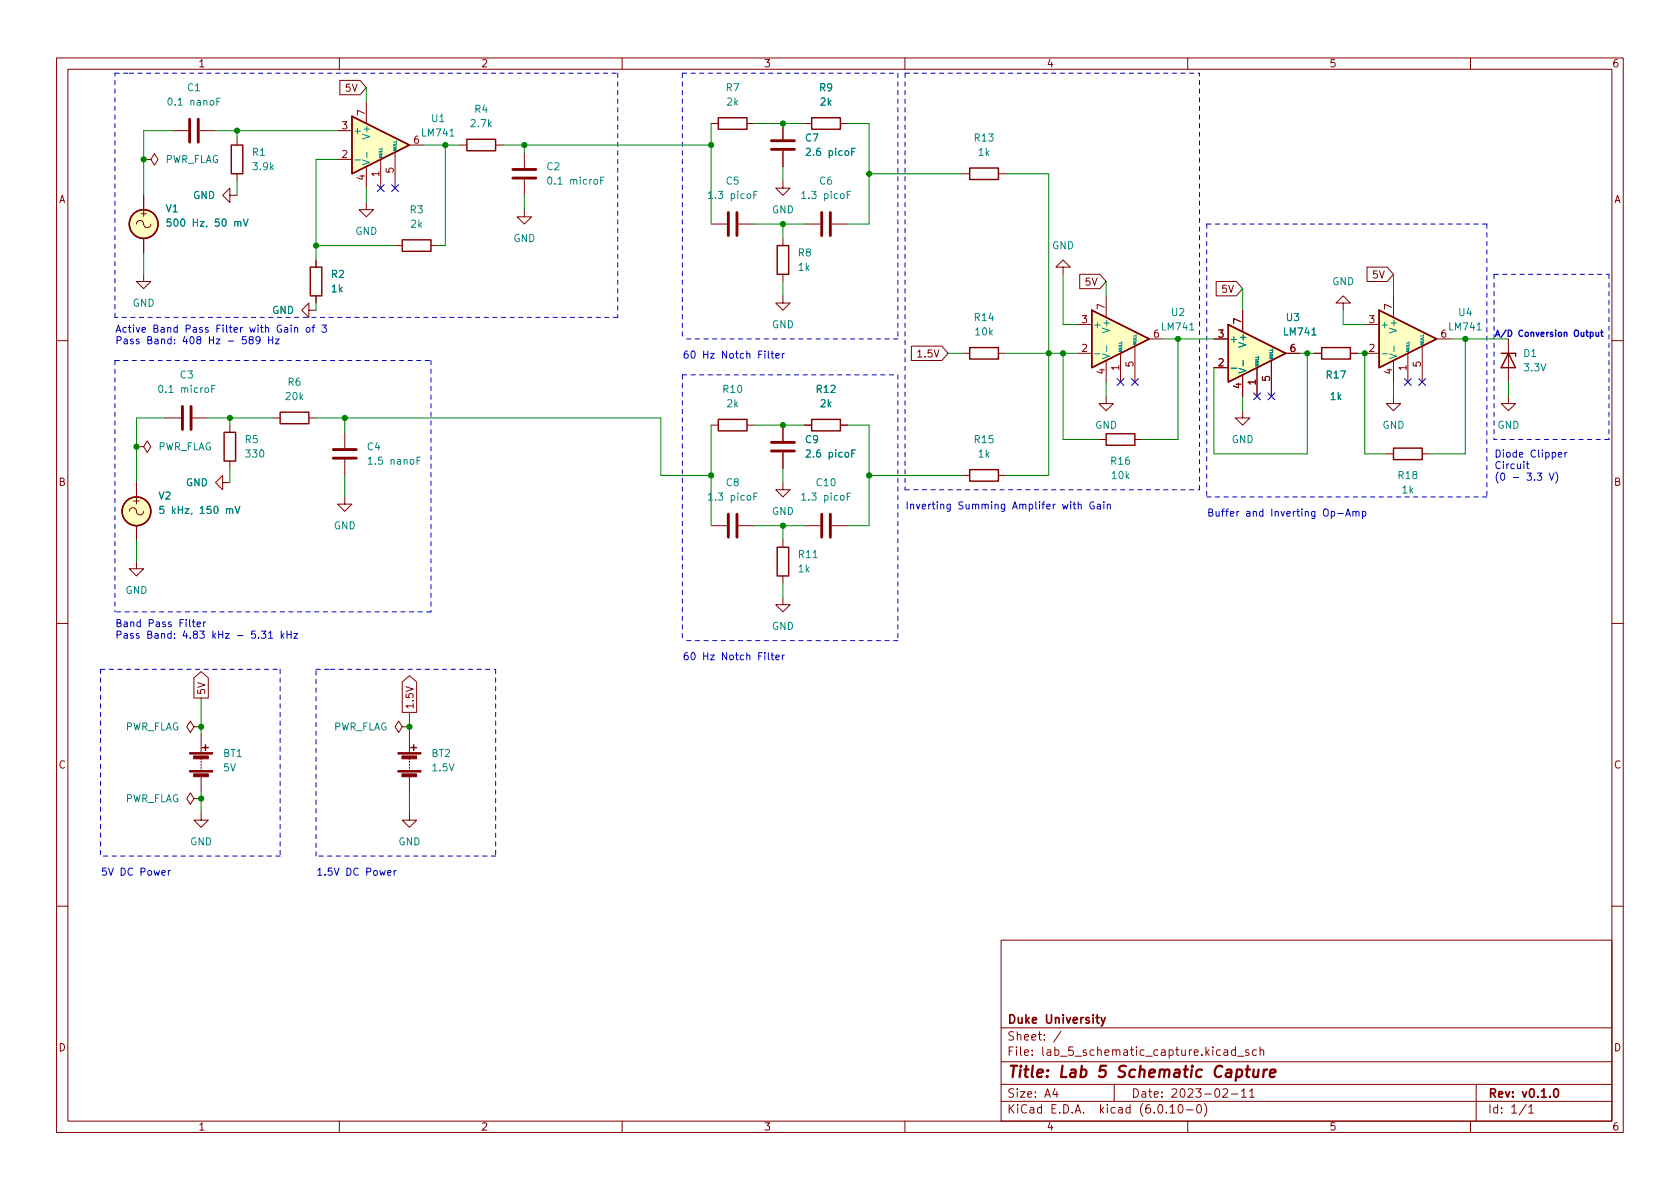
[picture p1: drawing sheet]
<svg xmlns="http://www.w3.org/2000/svg" width="297mm" height="210mm" viewBox="0 0 297 210" stroke-linecap="round" stroke-linejoin="round" font-family="sans-serif">
<g fill="none" stroke="#840000" stroke-width=".18">
<path d="M10 10.2h277v190.1h-277zM12 12.2h273v186.1h-273zM60 10.2v2M60.1 14.2h3.6l1.1 1.3-1.1 1.3h-3.6zM64.8 18v3.8M110 10.2v2M160 10.2v2M210 10.2v2M260 10.2v2M24.1 39.6a.67 .67 0 0 1 .8-.6 .67 .67 0 0 1 .5 .8 .64 .64 0 0 0 .7 .4 .64 .64 0 0 0 .6-.6M25.4 28.2h1.3l.6-1 .6 1-.6 1-.6-1M25.4 28.2h.1"/>
<path d="M25.4 34.5v2.6M30.5 23.1h2.8M35.3 23.1h2.8M40.6 34.5v-1.2l-1.2 1.2 1.2 1.3v-1.3h1.3M41.9 24.4v1.2M41.9 30.7v1.3M59.7 23.1h2.5M59.7 28.2h2.5M64.8 35.8v1.3h1.2l-1.2 1.2-1.3-1.2h1.3M64.8 29.5v3.8M67.3 28.2v5.1M69.8 26.9v6.4"/>
<path d="M72.4 25.6h2.5M81.3 25.6h1.2M87.6 25.6h1.3M92.7 37.1v1.2h1.3l-1.3 1.3-1.3-1.3h1.3M92.7 26.9v2.8M92.7 31.7v2.8M125.7 21.8h1.3M125.7 39.6h2.8M130.6 39.6h2.7M132.1 21.8h1.2M138.4 32v1.3h1.3l-1.3 1.2-1.2-1.2h1.2M138.4 21.8v2.8"/>
<path d="M138.4 26.7v2.8M142.2 21.8h1.3M142.2 39.6h2.8M147.1 39.6h2.8M148.6 21.8h1.3M170.2 30.7h1.2M176.5 30.7h1.3M25.4 48.5v1.3h1.3l-1.3 1.2-1.3-1.2h1.3M25.4 42.2v2.5M54.6 54.9v-1.3l-1.3 1.3 1.3 1.2v-1.2h1.3M55.9 46v1.2M55.9 52.3v1.3"/>
<path d="M69.8 43.4h1.3M76.2 43.4h1.3M138.4 52.3v1.3h1.3l-1.3 1.3-1.2-1.3h1.2M138.4 42.2v1.2M138.4 48.5v1.3M188 47.2h1.2l-1.2-1.2-1.3 1.2h1.3v1.3M190.5 57.4h2.5M190.9 48.5h3.6l1.1 1.3-1.1 1.2h-3.6zM195.6 52.3v3.8M203.2 59.9h2.5M214.6 59.9h2.6M215 49.8h3.6l1.1 1.2-1.1 1.3h-3.6z"/>
<path d="M219.7 54.9v3.8M237.5 53.6h1.3l-1.3-1.3-1.3 1.3h1.3v1.3M241.3 57.4h2.5M241.7 47.2h3.6l1.1 1.3-1.1 1.3h-3.6zM246.4 52.3v3.8M254 59.9h2.5M266.7 59.9v7.7M10 60.2h2M24.1 79h1.3l.6-1 .7 1-.7 1-.6-1M24.1 79h.1M29.2 73.9h2.8M34 73.9h2.8"/>
<path d="M40.6 75.2v1.2M48.3 73.9h1.2M54.6 73.9h1.3M61 76.4v2.8M125.7 75.2h1.3M132.1 75.2h1.2M138.4 75.2v2.8M142.2 75.2h1.3M148.6 75.2h1.3M161.1 61.2h5.4l1.1 1.3-1.1 1.2h-5.4zM170.2 62.5h1.2M176.5 62.5h1.3"/>
<path d="M190.5 62.5h2.5M194.3 77.7h1.3M195.6 70.1v1.3h1.2l-1.2 1.2-1.3-1.2h1.3M195.6 63.7v3.9M198.1 62.5v5.1M200.7 77.7h1.2M200.7 61.2v6.4M214.6 65h2.6M219.7 72.6v1.3h1.3l-1.3 1.3-1.3-1.3h1.3M219.7 66.3v3.8M222.2 65v5.1M224.8 63.7v6.4"/>
<path d="M227.3 62.5h2.6M232.4 62.5h1.3M238.8 62.5h1.2M241.3 62.5h2.5M246.4 70.1v1.3h1.2l-1.2 1.2-1.3-1.2h1.3M246.4 63.7v3.9M248.9 62.5v5.1M251.5 61.2v6.4M266.7 70.1v1.3h1.3l-1.3 1.2-1.3-1.2h1.3M285 60.2h2M22.9 90.4a.67 .67 0 0 1 .7-.6 .67 .67 0 0 1 .6 .8 .63 .63 0 0 0 .7 .4 .63 .63 0 0 0 .5-.6M24.1 99.3v1.3h1.3l-1.3 1.2-1.2-1.2h1.2"/>
<path d="M24.1 85.3v2.6M24.1 93v2.5M39.4 85.3v-1.2l-1.3 1.2 1.3 1.3v-1.3h1.2M40.6 81.5v1.3M61 87.9v1.2h1.2l-1.2 1.3-1.3-1.3h1.3M61 81.3v2.8M125.7 93h2.8M130.6 93h2.7M138.4 85.3v1.3h1.3l-1.3 1.3-1.2-1.3h1.2M138.4 80v2.8M138.4 95.5v1.3M142.2 93h2.8"/>
<path d="M147.1 93h2.8M170.2 84.1h1.2M176.5 84.1h1.3M245.1 80.3h1.3M251.5 80.3h1.2M10 110.2h2M34.3 119.9l1.3-1.1 1.2 1.1v3.5h-2.5zM138.4 105.7v1.2h1.3l-1.3 1.3-1.2-1.3h1.2M138.4 101.8v1.3M285 110.2h2M34.3 128.5l-.6-1-.7 1 .7 1 .6-1h1.3M35.6 128.5h.1"/>
<path d="M35.6 129.8v3.3M35.6 134.1v.3M35.6 134.6v.3M35.6 135.1v.3M35.6 135.6v.3M35.6 136.1v.3M35.6 137.4v2.5M71.1 120.6l1.3-1.1 1.3 1.1v5.4h-2.6zM71.1 128.5l-.6-1-.7 1 .7 1 .6-1h1.3M72.4 128.5h.1M72.4 129.8v3.3M72.4 134.1v.3"/>
<path d="M72.4 134.6v.3M72.4 135.1v.3M72.4 135.6v.3M72.4 136.1v.3M72.4 137.4v2.5M34.3 141.2l-.6-1-.7 1 .7 1 .6-1h1.3M35.6 141.2h.1M35.6 143.8v1.2h1.2l-1.2 1.3-1.3-1.3h1.3M72.4 143.8v1.2h1.3l-1.3 1.3-1.3-1.3h1.3M10 160.2h2M177 166.3h108v32h-108zM285 160.2h2"/>
<path d="M60 198.3v2M110 198.3v2M160 198.3v2M177 194.8h108M177 191.8h108M177 187.8h108M177 181.8h108M186.5 192.5l-.4 1h1M186.9 193v1M187.6 182.4l-1.3 1.9M197 191.8v3M206.9 195.8l.4-.5v1.5"/>
<path d="M206.9 196.8h.8M208.5 195.4l.1-.1a.81 .81 0 0 1 .6 .7 .81 .81 0 0 1-.3 .8h-.1a.81 .81 0 0 1-.6-.6 .81 .81 0 0 1 .3-.8zM209.8 196.3h1.1M210 198.3v2M211.8 195.4l.1-.1a.81 .81 0 0 1 .6 .7 .81 .81 0 0 1-.3 .8h-.1a.81 .81 0 0 1-.6-.6 .81 .81 0 0 1 .3-.8zM212.9 195.1a1.72 1.72 0 0 1 0 2.3M216.2 192.7l.6-.2 .2 .2 .1 .3-1 1h1M216.4 185.7h.6l.1 .9M217.1 186l-.5 .1a.29 .29 0 0 0-.2 .2 .29 .29 0 0 0 .2 .3h.5M217.7 193.5h1.2M218.4 185.7l-.4-.1-.3 .3v.4l.2 .3h.5M218.4 185.1v1.5"/>
<path d="M218.8 186.8h1.1M219.5 193l.4-.5v1.5M219.5 194h.9M220.8 185.7l-.4-.1-.2 .2 .1 .3 .5 .1v.4h-.6M220.9 193l.5-.5v1.5M220.9 194h.9M222.1 185.7l-.4-.1-.3 .3v.4l.2 .3h.5M222.8 185.8l.2-.2 .4 .1v.9M222.8 185.1v1.5M260 198.3v2M261 191.8v6.5M269.9 195.3l-1.3 1.9"/>
<path d="M270.3 195.8l.4-.5v1.5M270.3 196.8h.9"/>
</g>
<path d="M194.7 179.9l.4 1M195.4 179.9l-.5 1.4-.2 .1M274.9 192.6l.2-.1a.81 .81 0 0 1 .5 .7 .81 .81 0 0 1-.3 .8h-.1a.82 .82 0 0 1-.6-.6 .82 .82 0 0 1 .3-.8z" fill="none" stroke="#840000" stroke-width=".3"/>
<path d="M220.3 189.1h.7M220.6 188.5l-.2 1.7 .1 .2 .3 .1M221.7 189.1l-.1 1.3a.57 .57 0 0 0 .8-.1M222.5 189.1l-.1 1.4M223.5 189.1l-.2 1.4M224.1 189.1l-.4 .1-.3 .3M224.5 189.8l1-.2v-.4l-.2-.1-.6 .1-.2 1 .3 .3 .5-.1" fill="none" stroke="#840000" stroke-width=".4"/>
<g fill="none" stroke="#840000" stroke-width=".25">
<path d="M40.9 25.6h2v5.1h-2zM62.2 20.6l10.2 5-10.2 5.1zM82.5 24.6h5.1v2.1h-5.1zM127 20.8h5.1v2.1h-5.1zM143.5 20.8h5.1v2.1h-5.1zM171.4 29.7h5.1v2h-5.1zM54.9 47.2h2v5.1h-2zM71.1 42.4h5.1v2h-5.1zM137.4 43.4h2v5.1h-2zM193 54.9l10.2 5-10.2 5.1zM217.2 57.4l10.1 5.1-10.1 5.1zM243.8 54.9l10.2 5-10.2 5.1z"/>
<path d="M39.6 76.4h2.1v5.1h-2.1zM49.5 72.9h5.1v2h-5.1zM127 74.2h5.1v2h-5.1zM143.5 74.2h5.1v2h-5.1zM171.4 61.5h5.1v2h-5.1zM195.6 76.7h5.1v2h-5.1zM233.7 61.5h5.1v2h-5.1zM246.4 79.2h5.1v2.1h-5.1zM265.4 62.5h2.6v.5M266.7 62.5l1.3 2.5h-2.6zM137.4 96.8h2v5h-2zM171.4 83.1h5.1v2h-5.1z"/>
<path d="M35.8 132.2h1M36.3 131.7v1M72.6 132.2h1.1M73.2 131.7v1"/>
<circle cx="25.4" cy="39.6" r="2.54"/>
<circle cx="24.1" cy="90.4" r="2.54"/>
</g>
<g fill="none" stroke="#840000" stroke-width=".51">
<path d="M33.5 21.1v4M35.1 21.1v4M90.7 31.5h4M90.7 30h4M128.8 37.6v4.1M130.3 37.6v4.1M136.4 24.9h4.1M136.4 26.4h4.1M145.3 37.6v4.1M146.8 37.6v4.1M32.3 71.9v4M33.8 71.9v4"/>
<path d="M58.9 79.5h4.1M136.4 78.2h4.1M136.4 79.8h4.1M58.9 81h4.1M128.8 90.9v4.1M130.3 90.9v4.1M145.3 90.9v4.1M146.8 90.9v4.1"/>
</g>
<g fill="none" stroke="#008484" stroke-width=".18">
<path d="M38.3 17.9h.5M38.9 17.3h-.6v1.3M30.2 38.7h-.6l-.1 .6 .2-.1 .4 .1 .2 .2-.1 .4-.2 .1-.5-.1M43 38.7l.4 1.3 .5-1.3M62.7 28.3h1M64.1 28.3l1.2 .4-1.2 .4M64.9 26.9v1M106.2 31.9h.4M106.8 31.3h-.6v1.3M125.2 34.2l.4-.4v1.3M125.2 35.1h.8M133.3 34.4h.4"/>
<path d="M133.9 33.8h-.6v1.3M141.8 34.2l.3-.4v1.3M141.8 35.1h.7M149.8 34.4h.4M150.4 33.8h-.6v1.3M150.6 26.8h.4M151.2 26.2h-.6v1.3M37.4 68.7h.5M38 68.1h-.6v1.3M151.2 79.6h-.6v1.2M193.5 62.6h1M194.9 62.6l1.3 .4-1.3 .4"/>
<path d="M195.7 61.2v1M217.7 65.1h.9M219.8 63.7v1M244.3 62.6h1M245.7 62.6l1.3 .4-1.3 .4M246.5 61.2v1M28.9 89.5h-.6v.6l.1-.1 .5 .1 .1 .2-.1 .4-.2 .1-.4-.1M41.6 89.5l.4 1.3 .4-1.3M65.1 81.2l.4-.4v1.3M65.1 82.1h.7M73.7 81.4h.5M74.3 80.8h-.6v1.3"/>
<path d="M125.2 87.5l.4-.3v1.3M125.2 88.5h.8M133.3 87.8h.4M133.9 87.2h-.6v1.3M141.8 87.5l.3-.3v1.3M141.8 88.5h.7M149.8 87.8h.4M150.4 87.2h-.6v1.3M150.6 80.2h.4"/>
</g>
<g fill="#ffffc2" stroke="#ffffc2" stroke-width=".18">
<path d="M217.2 57.4l10.1 5.1-10.1 5.1z"/>
<path d="M243.8 54.9l10.2 5-10.2 5.1z"/>
<path d="M62.2 20.6l10.2 5-10.2 5.1z"/>
<path d="M193 54.9l10.2 5-10.2 5.1z"/>
<circle cx="25.4" cy="39.6" r="2.54"/>
<circle cx="24.1" cy="90.4" r="2.54"/>
</g>
<g fill="#840000" stroke="#840000" stroke-width=".18">
<path d="M33.5 136.3h4.1v.2h-4.1z"/>
<path d="M33.5 133.1h4.1v.2h-4.1z"/>
<path d="M34.2 136.8h2.6v.6h-2.6z"/>
<path d="M34.2 133.7h2.6v.5h-2.6z"/>
<path d="M70.4 136.3h4v.2h-4z"/>
<path d="M70.4 133.1h4v.2h-4z"/>
<path d="M71.1 136.8h2.6v.6h-2.6z"/>
<path d="M71.1 133.7h2.6v.5h-2.6z"/>
</g>
<g fill="none" stroke="#0000c2" stroke-width=".18">
<path d="M43.5 59.5h-.6l-.1 .6 .2-.1 .4 .1 .2 .2-.1 .4-.2 .1-.5-.1M47.5 59.5v1.3M48.2 59.5v1.3M48.7 60h.7l-.7 .8h.7M50.3 58h.5l.1 .8M50.9 58.2l-.4 .1-.2 .2 .2 .3 .4-.1M51.5 57.5v.1M51.5 57.9v.9M52.1 58l.2-.1 .3 .1v.8M52.1 57.9v.9M54.3 58l.3-.1 .2 .2v.4l-.2 .3-.3-.1-.2-.2zM55.2 57.9h.5"/>
<path d="M55.7 57.5l-.3 .2v1.1M56.9 57.5h.8l-.4 .5 .3 .1v.5l-.1 .2-.6-.2M44.3 60.1l-.3-.3 .1-.2 .2-.1 .3 .1 .2 .2-.1 .2-.5 .1-.2 .2v.3l.3 .2h.2l.3-.2v-.3l-.3-.2M46 60.1l-.3 .2h-.2l-.2-.2 .1-.5 .3-.1 .2 .1a.84 .84 0 0 1-.3 1.2h-.2M47.5 60.1h.7M135.8 62.1v1.1l.2 .1M136.3 62.5h.5M136.5 62.1v1.1l.3 .1M137.2 62.9l.6-.1-.1-.2-.3-.1-.2 .2v.6h.5M138.3 62.5v.8M138.7 62.5l-.4 .2M276.7 80v.8"/>
<path d="M277.1 80l-.4 .2M189.7 89.2h.5M189.9 88.7v1.1l.3 .2M190.6 89.3l.2-.1h.3l.1 .8M190.6 88.7v1.3M193.4 88.8a.59 .59 0 0 0-.7 .6 .59 .59 0 0 0 .7 .5l.1-.4h-.3M194 89.2h.5l.1 .8M194.6 89.5h-.5l-.1 .2 .1 .3 .5-.1M195.2 88.7v.2M195.2 89.2v.8M195.8 89.3l.2-.1h.3v.8M195.8 89.2v.8"/>
<path d="M236.5 90.8h1M237.9 91.3l.5-1.3 .4 1.3M238.1 90.9h.6M239.2 90.6l.2-.2 .3 .1v.8M239.2 90.4v.9M239.7 90.6l.2-.2 .3 .1 .1 .8M240.9 90.5l.4-.1 .2 .3-.1 .5h-.5M240.9 90.4v1.3M269.9 82h.4M270 81.6v1.1l.3 .2M271.8 83.7h.8l-.4 .4 .3 .2v.5l-.2 .1-.5-.1M273.9 83.7l.4 1.2 .5-1.2"/>
<path d="M275.1 83.5a1.46 1.46 0 0 1 0 1.9M275.5 80.4l.6-.1v-.2l-.4-.1-.2 .2 .1 .6h.5M34 110h.5M34.2 109.6v1l.3 .2M34.9 110.4l.6-.1-.1-.3h-.4l-.1 .2v.6h.5M36 110v.8M36.4 110l-.4 .2M46.2 111.6h.8l-.4 .5 .3 .1v.5l-.1 .2-.6-.2M47.5 112l.4-.4v1.3M47.5 112.9h.7M49.7 111.6v1.3M49.8 112.4l.4 .5"/>
<path d="M50.2 112l-.5 .5M50.8 111.6v1.3M50.8 112.2h.7M51.5 111.6v1.3M52 112h.6l-.6 .9h.6M135.8 115.4v1.1l.2 .2M136.3 115.8h.5M136.5 115.4v1.1l.3 .2M137.2 116.3l.6-.2-.1-.2-.3-.1-.2 .2v.6h.5M138.3 115.8v.9M138.7 115.8l-.4 .3M28.6 154.4l.6-.2v-.2l-.4-.1-.2 .2 .1 .6h.5"/>
<path d="M29.8 153.9v.9M30.1 153.9l-.3 .3M68.5 154.4l.6-.2v-.2l-.4-.1-.2 .2 .1 .6h.5M69.7 153.9v.9M70 153.9l-.3 .3"/>
</g>
<path d="M281.2 58.8h.3l.2 .2-.1 .4h-.4M282.2 58.8v.6h.4M282.6 58.8v.7M283 58.8h.4M283.2 58.4v.9l.2 .2" fill="none" stroke="#0000c2" stroke-width=".23"/>
<g fill="none" stroke="#0000c2" stroke-width=".18" stroke-dasharray=".8 .8">
<path d="M20.3 12.9h2.6M22.9 12.9h86.3M109.2 12.9v43.2M120.6 12.9v47M120.6 12.9h38.1M158.7 12.9v47M160 12.9v73.7M160 12.9h52.1M213.4 39.6h49.5M213.4 39.6v48.3M262.9 39.6v48.3M20.3 56.1v-43.2"/>
<path d="M109.2 56.1h-88.9M158.7 59.9h-38.1M264.2 48.5v29.2M264.2 48.5h20.3M284.5 48.5v29.2M20.3 63.7h55.9M20.3 63.7v44.5M76.2 63.7v44.5M120.6 66.3h38.1M120.6 66.3v47M158.7 66.3v47M284.5 77.7h-20.3"/>
<path d="M160 86.6h52.1M212.1 86.6v-73.7M262.9 87.9h-49.5M17.8 118.4v33M17.8 118.4h31.7M49.5 118.4v33M55.9 118.4h2.5M58.4 118.4h29.2M76.2 108.2h-55.9M87.6 118.4v33M158.7 113.3h-38.1M49.5 151.4h-31.7"/>
<path d="M55.9 151.4v-33M87.6 151.4h-31.7"/>
</g>
<g fill="none" stroke="#008400" stroke-width=".18">
<path d="M64.8 15.5v2.5M30.5 23.1h-5.1v11.4M38.1 23.1h21.6M41.9 23.1v1.3M41.9 32v2.5M59.7 28.2h-3.8v17.8M64.8 33.3v2.5M74.9 25.6h6.4M78.7 25.6v17.8h-1.2M88.9 25.6h36.8M92.7 25.6v1.3M92.7 34.5v2.6"/>
<path d="M125.7 21.8v17.8M133.3 21.8h8.9M133.3 39.6h8.9M138.4 29.5v2.5M138.4 39.6v2.6M149.9 21.8h3.8v17.8h-3.8M153.7 30.7h16.5M177.8 30.7h7.6v53.4h-7.6M25.4 44.7v3.8M55.9 53.6v1.3M55.9 43.4h13.9M138.4 49.8v2.5"/>
<path d="M188 48.5v8.9h2.5M195.6 49.8v2.5M205.7 59.9h8.9M208.3 59.9v17.8h-6.4M219.7 51v3.9M237.5 54.9v2.5h3.8M246.4 48.5v3.8M256.5 59.9h10.2M259.1 59.9v20.4h-6.4M29.2 73.9h-5.1v11.4M36.8 73.9h11.5M40.6 73.9v1.3"/>
<path d="M55.9 73.9h60.9v10.2h8.9M61 73.9v2.5M125.7 75.2v17.8M133.3 75.2h8.9M149.9 75.2h3.8v17.8h-3.8M167.6 62.5h2.6M177.8 62.5h12.7M188 62.5v15.2h6.3M195.6 67.6v2.5M219.7 70.1v2.5M229.9 62.5h2.5M231.1 62.5v17.8h-16.5v-15.3"/>
<path d="M240 62.5h1.3v17.8h3.8M246.4 67.6v2.5M266.7 67.6v2.5M24.1 95.5v3.8M40.6 82.8v2.5M61 84.1v3.8M133.3 93h8.9M138.4 82.8v2.5M138.4 93v2.5M153.7 84.1h16.5M138.4 103.1v2.6M35.6 123.4v6.4"/>
<path d="M35.6 139.9v3.9M72.4 126v3.8M72.4 139.9v3.9"/>
</g>
<g fill="none" stroke="#000084" stroke-width=".18">
<path d="M66.7 32.7l1.2 1.2M67.9 32.7l-1.2 1.2M69.2 32.7l1.3 1.2M70.5 32.7l-1.3 1.2M197.5 66.9l1.2 1.3M198.7 66.9l-1.2 1.3M200.1 66.9l1.2 1.3M201.3 66.9l-1.2 1.3M221.6 69.5l1.3 1.2M222.9 69.5l-1.3 1.2M224.2 69.5l1.2 1.2M225.4 69.5l-1.2 1.2"/>
<path d="M248.3 66.9l1.2 1.3M249.5 66.9l-1.2 1.3M250.9 66.9l1.2 1.3M252.1 66.9l-1.2 1.3"/>
</g>
<g fill="#008400" stroke="#008400" stroke-width=".18">
<circle cx="241.3" cy="62.5" r=".46"/>
<circle cx="208.3" cy="59.9" r=".46"/>
<circle cx="231.1" cy="62.5" r=".46"/>
<circle cx="259.1" cy="59.9" r=".46"/>
<circle cx="78.7" cy="25.6" r=".46"/>
<circle cx="92.7" cy="25.6" r=".46"/>
<circle cx="125.7" cy="25.6" r=".46"/>
<circle cx="55.9" cy="43.4" r=".46"/>
<circle cx="25.4" cy="28.2" r=".46"/>
<circle cx="41.9" cy="23.1" r=".46"/>
<circle cx="40.6" cy="73.9" r=".46"/>
<circle cx="24.1" cy="79" r=".46"/>
<circle cx="153.7" cy="30.7" r=".46"/>
<circle cx="188" cy="62.5" r=".46"/>
<circle cx="61" cy="73.9" r=".46"/>
<circle cx="72.4" cy="128.5" r=".46"/>
<circle cx="125.7" cy="84.1" r=".46"/>
<circle cx="153.7" cy="84.1" r=".46"/>
<circle cx="138.4" cy="75.2" r=".46"/>
<circle cx="138.4" cy="93" r=".46"/>
<circle cx="35.6" cy="141.2" r=".46"/>
<circle cx="35.6" cy="128.5" r=".46"/>
<circle cx="185.4" cy="62.5" r=".46"/>
<circle cx="138.4" cy="39.6" r=".46"/>
<circle cx="138.4" cy="21.8" r=".46"/>
</g>
<text font-size="2.8" fill="#840000" x="178" y="190.6">Title: Lab 5 Schematic Capture</text>
<g font-size="2.1" fill="#840000">
<text x="178" y="184">Sheet: /</text>
<text x="178" y="181">Duke University</text>
<text x="178" y="186.7">File: lab_5_schematic_capture.kicad_sch</text>
<text x="178" y="196.9">KiCad E.D.A. kicad (6.0.10-0)</text>
<text x="178" y="194.1">Size: A4</text>
<text x="200" y="194.1">Date: 2023-02-11</text>
<text x="263" y="194.1">Rev: v0.1.0</text>
<text x="263" y="196.9">Id: 1/1</text>
</g>
<g font-size="1.8" fill="#840000">
<text x="35" y="11.9">1</text>
<text x="85" y="11.9">2</text>
<text x="135" y="11.9">3</text>
<text x="185" y="11.9">4</text>
<text x="235" y="11.9">5</text>
<text x="285" y="11.9">6</text>
<text x="61.2" y="16.2">5V</text>
<text x="60.5" y="22.9">3</text>
<text x="64.5" y="20.4" transform="rotate(-90 64.5 20.4)">7</text>
<text x="60.5" y="27.9">2</text>
<text x="73.2" y="25.4">6</text>
<text x="10.3" y="35.9">A</text>
<text x="64.5" y="31.9" transform="rotate(-90 64.5 31.9)">4</text>
<text x="67.1" y="31.2" transform="rotate(-90 67.1 31.2)">1</text>
<text x="69.6" y="30.6" transform="rotate(-90 69.6 30.6)">5</text>
<text x="285.3" y="35.9">A</text>
<text x="24.9" y="38.3">+</text>
<text x="192" y="50.5">5V</text>
<text x="216.1" y="51.8">5V</text>
<text x="242.8" y="49.2">5V</text>
<text x="191.3" y="57.1">3</text>
<text x="195.3" y="54.7" transform="rotate(-90 195.3 54.7)">7</text>
<text x="204" y="59.7">6</text>
<text x="215.4" y="59.7">3</text>
<text x="219.5" y="57.3" transform="rotate(-90 219.5 57.3)">7</text>
<text x="242.1" y="57.1">3</text>
<text x="246.1" y="54.7" transform="rotate(-90 246.1 54.7)">7</text>
<text x="254.8" y="59.7">6</text>
<text x="162.6" y="63.2">1.5V</text>
<text x="191.3" y="62.2">2</text>
<text x="197.9" y="65.5" transform="rotate(-90 197.9 65.5)">1</text>
<text x="200.4" y="64.9" transform="rotate(-90 200.4 64.9)">5</text>
<text x="215.4" y="64.8">2</text>
<text x="228.1" y="62.2">6</text>
<text x="242.1" y="62.2">2</text>
<text x="248.7" y="65.5" transform="rotate(-90 248.7 65.5)">1</text>
<text x="251.2" y="64.9" transform="rotate(-90 251.2 64.9)">5</text>
<text x="195.3" y="66.1" transform="rotate(-90 195.3 66.1)">4</text>
<text x="219.5" y="68.7" transform="rotate(-90 219.5 68.7)">4</text>
<text x="222" y="68.1" transform="rotate(-90 222 68.1)">1</text>
<text x="224.5" y="67.4" transform="rotate(-90 224.5 67.4)">5</text>
<text x="246.1" y="66.1" transform="rotate(-90 246.1 66.1)">4</text>
<text x="10.3" y="85.9">B</text>
<text x="23.6" y="89.1">+</text>
<text x="285.3" y="85.9">B</text>
<text x="36.3" y="123" transform="rotate(-90 36.3 123)">5V</text>
<text x="73.1" y="125.5" transform="rotate(-90 73.1 125.5)">1.5V</text>
<text x="10.3" y="135.9">C</text>
<text x="285.3" y="135.9">C</text>
<text x="10.3" y="185.9">D</text>
<text x="285.3" y="185.9">D</text>
<text x="35" y="199.9">1</text>
<text x="85" y="199.9">2</text>
<text x="135" y="199.9">3</text>
<text x="185" y="199.9">4</text>
<text x="235" y="199.9">5</text>
<text x="285" y="199.9">6</text>
</g>
<g font-size="1.8" fill="#008484">
<text x="33.2" y="16.1">C1</text>
<text x="128.4" y="16.1">R7</text>
<text x="144.9" y="16.1">R9</text>
<text x="30.2" y="18.7">0.1 nanoF</text>
<text x="62.4" y="23.7">+</text>
<text x="76.3" y="21.6">U1</text>
<text x="83.4" y="22.5">2.7k</text>
<text x="84" y="19.9">R4</text>
<text x="128.6" y="18.7">2k</text>
<text x="145.1" y="18.7">2k</text>
<text x="29" y="28.8">PWR_FLAG</text>
<text x="44.6" y="27.6">R1</text>
<text x="65.4" y="24.2" transform="rotate(-90 65.4 24.2)">V+</text>
<text x="74.7" y="24.1">LM741</text>
<text x="142.4" y="25">C7</text>
<text x="143" y="27.6">2.6 picoF</text>
<text x="172.4" y="25">R13</text>
<text x="173" y="27.6">1k</text>
<text x="34.1" y="35.2">GND</text>
<text x="44.8" y="30.1">3.9k</text>
<text x="96.7" y="30.1">C2</text>
<text x="97.4" y="32.6">0.1 microF</text>
<text x="125.7" y="35.2">1.3 picoF</text>
<text x="128.4" y="32.6">C5</text>
<text x="142.2" y="35.2">1.3 picoF</text>
<text x="144.9" y="32.6">C6</text>
<text x="29.4" y="37.5">V1</text>
<text x="30.7" y="40.1">500 Hz, 50 mV</text>
<text x="62.8" y="41.5">GND</text>
<text x="72.5" y="37.7">R3</text>
<text x="72.7" y="40.3">2k</text>
<text x="136.5" y="37.7">GND</text>
<text x="90.7" y="42.8">GND</text>
<text x="141.2" y="45.3">R8</text>
<text x="141.2" y="47.9">1k</text>
<text x="186" y="44.1">GND</text>
<text x="58.6" y="49.1">R2</text>
<text x="58.6" y="51.7">1k</text>
<text x="235.5" y="50.4">GND</text>
<text x="23.4" y="54.2">GND</text>
<text x="48.1" y="55.5">GND</text>
<text x="136.5" y="58">GND</text>
<text x="172.4" y="56.8">R14</text>
<text x="172.5" y="59.3">10k</text>
<text x="193.2" y="58">+</text>
<text x="196.2" y="58.5" transform="rotate(-90 196.2 58.5)">V+</text>
<text x="205.5" y="58.4">LM741</text>
<text x="207.1" y="55.9">U2</text>
<text x="227.1" y="59.3">LM741</text>
<text x="227.5" y="56.8">U3</text>
<text x="244" y="58">+</text>
<text x="247" y="58.5" transform="rotate(-90 247 58.5)">V+</text>
<text x="256.3" y="58.4">LM741</text>
<text x="257.9" y="55.9">U4</text>
<text x="217.3" y="60.6">+</text>
<text x="220.3" y="61" transform="rotate(-90 220.3 61)">V+</text>
<text x="269.4" y="63.1">D1</text>
<text x="269.6" y="65.7">3.3V</text>
<text x="28.6" y="69.5">0.1 microF</text>
<text x="31.9" y="66.9">C3</text>
<text x="50.6" y="70.7">20k</text>
<text x="50.9" y="68.2">R6</text>
<text x="127.9" y="69.5">R10</text>
<text x="144.4" y="69.5">R12</text>
<text x="220.3" y="66.2" transform="rotate(-90 220.3 66.2)">V-</text>
<text x="234.6" y="66.9">R17</text>
<text x="235.2" y="70.7">1k</text>
<text x="128.6" y="72">2k</text>
<text x="145.1" y="72">2k</text>
<text x="193.6" y="75.8">GND</text>
<text x="244.4" y="75.8">GND</text>
<text x="264.7" y="75.8">GND</text>
<text x="27.8" y="79.6">PWR_FLAG</text>
<text x="43.4" y="78.4">R5</text>
<text x="43.6" y="80.9">330</text>
<text x="65" y="79.6">C4</text>
<text x="65.6" y="82.2">1.5 nanoF</text>
<text x="142.4" y="78.4">C9</text>
<text x="143" y="80.9">2.6 picoF</text>
<text x="172.4" y="78.4">R15</text>
<text x="173" y="80.9">1k</text>
<text x="196.5" y="82.2">R16</text>
<text x="217.7" y="78.4">GND</text>
<text x="28.1" y="88.3">V2</text>
<text x="32.9" y="86">GND</text>
<text x="125.7" y="88.5">1.3 picoF</text>
<text x="128.4" y="86">C8</text>
<text x="142.2" y="88.5">1.3 picoF</text>
<text x="144.4" y="86">C10</text>
<text x="196.6" y="84.7">10k</text>
<text x="247.3" y="84.7">R18</text>
<text x="247.9" y="87.2">1k</text>
<text x="29.4" y="90.9">5 kHz, 150 mV</text>
<text x="59" y="93.6">GND</text>
<text x="136.5" y="91.1">GND</text>
<text x="141.2" y="101.2">1k</text>
<text x="141.3" y="98.7">R11</text>
<text x="22.2" y="105">GND</text>
<text x="136.5" y="111.4">GND</text>
<text x="22" y="129.2">PWR_FLAG</text>
<text x="58.8" y="129.2">PWR_FLAG</text>
<text x="39.5" y="133.9">BT1</text>
<text x="39.5" y="136.4">5V</text>
<text x="76.3" y="133.9">BT2</text>
<text x="76.5" y="136.4">1.5V</text>
<text x="22" y="141.9">PWR_FLAG</text>
<text x="33.6" y="149.5">GND</text>
<text x="70.4" y="149.5">GND</text>
</g>
<g font-size="1.8" fill="#0000c2">
<text x="20.3" y="58.8">Active Band Pass Filter with Gain of 3</text>
<text x="20.3" y="60.9">Pass Band: 408 Hz - 589 Hz</text>
<text x="120.6" y="63.4">60 Hz Notch Filter</text>
<text x="264.2" y="80.9">Diode Clipper</text>
<text x="264.2" y="82.9">Circuit</text>
<text x="264.2" y="85">(0 - 3.3 V)</text>
<text x="160" y="90.1">Inverting Summing Amplifer with Gain</text>
<text x="213.4" y="91.3">Buffer and Inverting Op-Amp</text>
<text x="20.3" y="110.9">Band Pass Filter</text>
<text x="20.3" y="112.9">Pass Band: 4.83 kHz - 5.31 kHz</text>
<text x="120.6" y="116.7">60 Hz Notch Filter</text>
<text x="17.8" y="154.8">5V DC Power</text>
<text x="55.9" y="154.8">1.5V DC Power</text>
</g>
<text font-size="1.5" fill="#0000c2" x="264.2" y="59.5">A/D Conversion Output</text>
<g font-size=".7" fill="#008484">
<text x="67.6" y="28.1" transform="rotate(-90 67.6 28.1)">NULL</text>
<text x="70.1" y="26.8" transform="rotate(-90 70.1 26.8)">NULL</text>
<text x="198.4" y="62.4" transform="rotate(-90 198.4 62.4)">NULL</text>
<text x="200.9" y="61.1" transform="rotate(-90 200.9 61.1)">NULL</text>
<text x="222.5" y="64.9" transform="rotate(-90 222.5 64.9)">NULL</text>
<text x="225" y="63.6" transform="rotate(-90 225 63.6)">NULL</text>
<text x="249.2" y="62.4" transform="rotate(-90 249.2 62.4)">NULL</text>
<text x="251.7" y="61.1" transform="rotate(-90 251.7 61.1)">NULL</text>
</g>
</svg>
